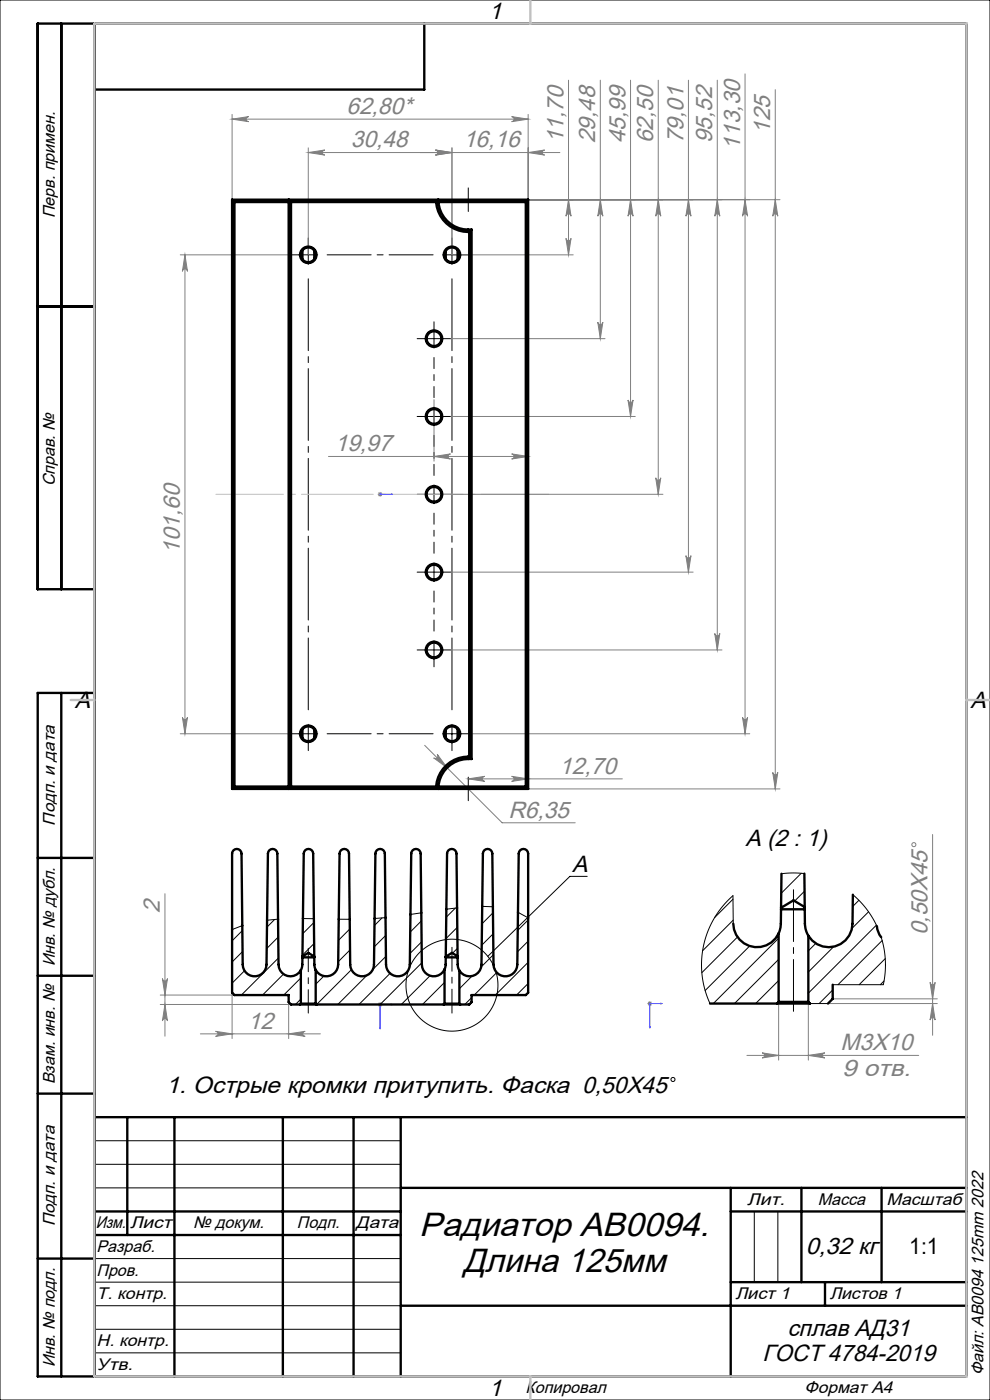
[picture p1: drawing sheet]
<svg xmlns="http://www.w3.org/2000/svg" width="210mm" height="297mm" viewBox="0 0 210 297" stroke-linecap="round" stroke-linejoin="round" font-family="sans-serif">
<g fill="none" stroke="#808080" stroke-width=".21">
<path d="M120.6 17v37.1M127.3 17v54.8M133.8 17v71.4M139.6 17v87.9M146 17v104.4M152.2 17v120.9M158 15.7v140M164.5 19v148.4M49.2 24.3v18.1M49.2 25.3h62.8M49.2 25.3l3.5-.6a.54 .54 0 0 0-.5 .6 .54 .54 0 0 0 .5 .5zM65.4 31.4v22.7"/>
<path d="M65.4 32.4l3.5-.6a.54 .54 0 0 0-.5 .6 .54 .54 0 0 0 .5 .5zM92.4 31.8l3.5 .6-3.5 .5a.54 .54 0 0 0 .5-.5 .54 .54 0 0 0-.5-.6zM95.9 31.4v22.7h25.7M108.5 24.7l3.5 .6-3.5 .5a.54 .54 0 0 0 .5-.5 .54 .54 0 0 0-.5-.6zM112 32.4l3.5-.6a.54 .54 0 0 0-.5 .6 .54 .54 0 0 0 .5 .5zM112 24.3v18.1M118.8 32.4h-53.4M38.2 54.1h23.6M39.2 54.1v101.6M39.2 54.1l.6 3.5a.54 .54 0 0 0-.6-.5 .54 .54 0 0 0-.5 .5zM93 42.4h72.5M120.1 50.6a.54 .54 0 0 0 .5 .5 .54 .54 0 0 0 .5-.5l-.5 3.5z"/>
<path d="M120.6 42.4l.5 3.5a.54 .54 0 0 0-.5-.5 .54 .54 0 0 0-.5 .5zM127.3 42.4l.6 3.5a.54 .54 0 0 0-.6-.5 .54 .54 0 0 0-.5 .5zM133.8 42.4l.5 3.5a.54 .54 0 0 0-.5-.5 .54 .54 0 0 0-.6 .5zM139.6 42.4l.6 3.5a.54 .54 0 0 0-.6-.5 .54 .54 0 0 0-.5 .5zM146 42.4l.6 3.5a.54 .54 0 0 0-.6-.5 .54 .54 0 0 0-.5 .5zM152.2 42.4l.5 3.5a.54 .54 0 0 0-.5-.5 .54 .54 0 0 0-.6 .5zM158 42.4l.6 3.5a.54 .54 0 0 0-.6-.5 .54 .54 0 0 0-.5 .5zM164.5 42.4l.5 3.5a.54 .54 0 0 0-.5-.5 .54 .54 0 0 0-.6 .5zM95.6 71.8h32.7M126.8 68.3a.54 .54 0 0 0 .5 .6 .54 .54 0 0 0 .6-.6l-.6 3.5zM69.7 96.8h42.3M92.1 84.8v13"/>
<path d="M92.1 96.8l3.5-.5a.54 .54 0 0 0-.5 .5 .54 .54 0 0 0 .5 .6zM95.6 88.4h39.2M108.5 96.3l3.5 .5-3.5 .6a.54 .54 0 0 0 .5-.6 .54 .54 0 0 0-.5-.5zM133.2 84.9a.54 .54 0 0 0 .6 .5 .54 .54 0 0 0 .5-.5l-.5 3.5zM80.1 104.9h1M80.3 104.5l.7 .7M80.6 104.4v1M81 104.5l-.7 .7M95.6 104.9h45M139.1 101.4a.54 .54 0 0 0 .5 .5 .54 .54 0 0 0 .6-.5l-.6 3.5zM145.5 117.9a.54 .54 0 0 0 .5 .5 .54 .54 0 0 0 .6-.5l-.6 3.5zM95.6 121.4h51.4"/>
<path d="M95.6 137.9h57.6M151.6 134.4a.54 .54 0 0 0 .6 .5 .54 .54 0 0 0 .5-.5l-.5 3.5zM38.2 155.7h23.6M38.7 152.2a.54 .54 0 0 0 .5 .5 .54 .54 0 0 0 .6-.5l-.6 3.5zM90.1 158.1l16.4 16.4h15.5M99.5 155.7h59.5M157.5 152.2a.54 .54 0 0 0 .5 .5 .54 .54 0 0 0 .6-.5l-.6 3.5zM92 160.8a.54 .54 0 0 0 .7 0 .54 .54 0 0 0 0-.8l2.1 2.9zM93 167.4h72.5M99.3 165.2l3.5-.5a.54 .54 0 0 0-.5 .5 .54 .54 0 0 0 .5 .6zM99.3 165.2h32.7M108.5 164.7l3.5 .5-3.5 .6a.54 .54 0 0 0 .5-.6 .54 .54 0 0 0-.5-.5z"/>
<path d="M163.9 163.9a.54 .54 0 0 0 .6 .5 .54 .54 0 0 0 .5-.5l-.5 3.5zM197.8 177v42.6M35 189.6v30.2M34 213.1h33.1M34 211.1h15.7M34.5 207.6a.54 .54 0 0 0 .5 .5 .54 .54 0 0 0 .5-.5l-.5 3.5zM35 213.1l.5 3.5a.54 .54 0 0 0-.5-.5 .54 .54 0 0 0-.5 .5zM42.5 219.3h25.5M45.7 218.8l3.5 .5-3.5 .6a.54 .54 0 0 0 .5-.6 .54 .54 0 0 0-.5-.5zM49.2 210.6v9.7M61.2 219.3l3.5-.5a.54 .54 0 0 0-.5 .5 .54 .54 0 0 0 .5 .6zM61.2 212.6v7.7"/>
<path d="M80.1 213.1h1M80.3 212.7l.7 .7M80.6 212.6v1M81 212.7l-.7 .7M137.3 212.9h1M137.5 212.5l.7 .8M137.8 212.4v1M138.2 212.5l-.7 .8M165.2 212.6v12.3M171.5 212.6v12.3M175.6 212.9h23.2M176.6 211.9h22.2"/>
<path d="M197.3 208.4a.54 .54 0 0 0 .5 .5 .54 .54 0 0 0 .6-.5l-.6 3.5zM197.8 212.9l.6 3.5a.54 .54 0 0 0-.6-.5 .54 .54 0 0 0-.5 .5zM158.4 223.9h36.5M161.7 223.4l3.5 .5-3.5 .5a.54 .54 0 0 0 .5-.5 .54 .54 0 0 0-.5-.5zM171.5 223.9l3.5-.5a.54 .54 0 0 0-.5 .5 .54 .54 0 0 0 .5 .5z"/>
<circle cx="193.8" cy="179.2" r=".43"/>
</g>
<g fill="none" stroke="#000" stroke-width=".21">
<path d="M0 0h210v297h-210zM99.3 39.9v5M96.8 42.4h5M93.9 155.7h4M95.9 153.7v4M96.8 167.4h5M99.3 164.9v5M124.6 185.9h-3.7l-17.4 17M20 242h65M20 247h65M20 252h65M160 257v15"/>
<path d="M165 257v15M20 267h65M20 272h65M20 277h65M20 282h65M20 287h65"/>
<circle cx="95.9" cy="209" r="9.8"/>
<circle cx="142.8" cy="229" r=".43"/>
</g>
<path d="M80.6 104.9h.1zM80.6 104.9h.1M80.6 104.9h2.6M83 104.9h.2zM80.6 218h.1l-.1 .3zM83 213l.2 .1-.2 .1zM83.2 213.1h-2.6v5.2M137.8 217.8h.1l-.1 .3zM140.2 212.8l.2 .1-.2 .1zM140.4 212.9h-2.6v5.2" fill="none" stroke="#00f" stroke-width=".21"/>
<g fill="none" stroke="#000" stroke-width=".21" stroke-dasharray="15.2 1.3 1.3 1.3">
<path d="M63.4 54.1h-1.6M65.4 54.1v-2M65.4 54.1h-2M65.4 54.1v2M65.4 54.1h2M65.4 52.1v-1.6M95.9 54.1v-2M95.9 54.1h-2M95.9 54.1v2M95.9 54.1h2M95.9 52.1v-1.6M97.9 54.1h1.5"/>
<path d="M90.1 71.8h-1.6M92.1 71.8v-2M92.1 71.8h-2M92.1 71.8v2M92.1 71.8h2M92.1 69.8v-1.5M94.1 71.8h1.5M90.1 88.4h-1.6M92.1 88.4v-2M92.1 88.4h-2M92.1 88.4v2M92.1 88.4h2"/>
<path d="M94.1 88.4h1.5M90.1 104.9h-1.6M92.1 104.9v-2M92.1 104.9h-2M92.1 104.9v2M92.1 104.9h2M94.1 104.9h1.5M90.1 137.9h-1.6M90.1 121.4h-1.6M92.1 137.9v-2M92.1 137.9h-2M92.1 137.9v2"/>
<path d="M92.1 137.9h2M92.1 139.9v1.6M92.1 121.4v-2M92.1 121.4h-2M92.1 121.4v2M92.1 121.4h2M94.1 137.9h1.5M94.1 121.4h1.5M63.4 155.7h-1.6M65.4 155.7v-2M65.4 155.7h-2M65.4 155.7v2"/>
<path d="M65.4 155.7h2M65.4 157.7v1.5M95.9 157.7v1.5M97.9 155.7h1.5"/>
</g>
<path d="M69.4 54.1h22.5M69.4 155.7h22.5" fill="none" stroke="#000" stroke-width=".21" stroke-dasharray="15.2 1.3 1.3 1.3" stroke-dashoffset="5.9"/>
<path d="M65.4 151.7v-93.6M95.9 151.7v-93.6" fill="none" stroke="#000" stroke-width=".21" stroke-dasharray="15.2 1.3 1.3 1.3" stroke-dashoffset="-1.1"/>
<path d="M92.1 84.4v-8.6M92.1 117.4v-8.5M92.1 100.9v-8.5M92.1 133.9v-8.5" fill="none" stroke="#000" stroke-width=".21" stroke-dasharray="15.2 1.3 1.3 1.3" stroke-dashoffset="12.9"/>
<path d="M65.4 201.2v13.7" fill="none" stroke="#000" stroke-width=".21" stroke-dasharray="15.2 1.3 1.3 1.3" stroke-dashoffset="10.3"/>
<path d="M95.9 201v13.9" fill="none" stroke="#000" stroke-width=".21" stroke-dasharray="15.2 1.3 1.3 1.3" stroke-dashoffset="10.2"/>
<path d="M168.3 188.7v25.8" fill="none" stroke="#000" stroke-width=".21" stroke-dasharray="15.2 1.3 1.3 1.3" stroke-dashoffset="4.2"/>
<g fill="none" stroke="#000" stroke-width=".5">
<path d="M13 5v120M20 5v287M90 5v14h-70M8 65h12M20 125h-12v-120h197v287h-197v-145h12M13 147v145M8 182h12M8 207h12M8 232h12M20 237h185M27 237v25M37 237v55"/>
<path d="M60 237v55M75 237v55M85 237v55M20 257h65M85 252h120M155 252v40M155 257h50M170 252v20M187 252v20M8 267h12M20 262h65M85 277h120"/>
<path d="M155 272h50M175 272v5"/>
</g>
<path d="M45.8 104.9h70.6" fill="none" stroke="#c0c0c0" stroke-width=".21" stroke-dasharray="15.2 1.3 1.3 1.3" stroke-dashoffset=".9"/>
<path d="M112.5 0v5M20 5h185v287h-185zM15 148.5h5M205 148.5h5M112.5 292v5" fill="none" stroke="#c0c0c0" stroke-width=".5"/>
<g fill="#00f">
<path d="M83 104.9h.2zM80.6 104.9h.1z"/>
<path d="M83 213v.2l.2-.1zM80.6 218v.3l.1-.3zM140.2 212.8v.2l.2-.1zM137.8 217.8v.3l.1-.3z"/>
</g>
<g fill="#808080">
<path d="M108.5 164.7l3.5 .5-3.5 .6a.54 .54 0 0 0 .5-.6 .54 .54 0 0 0-.5-.5zM99.3 165.2l3.5-.5a.54 .54 0 0 0-.5 .5 .54 .54 0 0 0 .5 .6z"/>
<path d="M49.2 25.3l3.5-.6a.54 .54 0 0 0-.5 .6 .54 .54 0 0 0 .5 .5zM108.5 24.7l3.5 .6-3.5 .5a.54 .54 0 0 0 .5-.5 .54 .54 0 0 0-.5-.6zM92.4 31.8l3.5 .6-3.5 .5a.54 .54 0 0 0 .5-.5 .54 .54 0 0 0-.5-.6zM112 32.4l3.5-.6a.54 .54 0 0 0-.5 .6 .54 .54 0 0 0 .5 .5zM92 160.8l2.8 2.1-2.1-2.9a.54 .54 0 0 1 0 .8 .54 .54 0 0 1-.7 0zM92.1 96.8l3.5-.5a.54 .54 0 0 0-.5 .5 .54 .54 0 0 0 .5 .6zM108.5 96.3l3.5 .5-3.5 .6a.54 .54 0 0 0 .5-.6 .54 .54 0 0 0-.5-.5zM161.7 223.4l3.5 .5-3.5 .5a.54 .54 0 0 0 .5-.5 .54 .54 0 0 0-.5-.5zM171.5 223.9l3.5-.5a.54 .54 0 0 0-.5 .5 .54 .54 0 0 0 .5 .5z"/>
<path d="M45.7 218.8l3.5 .5-3.5 .6a.54 .54 0 0 0 .5-.6 .54 .54 0 0 0-.5-.5zM61.2 219.3l3.5-.5a.54 .54 0 0 0-.5 .5 .54 .54 0 0 0 .5 .6z"/>
<path d="M65.4 32.4l3.5-.6a.54 .54 0 0 0-.5 .6 .54 .54 0 0 0 .5 .5zM92.4 31.8l3.5 .6-3.5 .5a.54 .54 0 0 0 .5-.5 .54 .54 0 0 0-.5-.6z"/>
<path d="M126.8 68.3a.54 .54 0 0 0 .5 .6 .54 .54 0 0 0 .6-.6l-.6 3.5zM127.3 42.4l.6 3.5a.54 .54 0 0 0-.6-.5 .54 .54 0 0 0-.5 .5zM133.2 84.9a.54 .54 0 0 0 .6 .5 .54 .54 0 0 0 .5-.5l-.5 3.5zM133.8 42.4l.5 3.5a.54 .54 0 0 0-.5-.5 .54 .54 0 0 0-.6 .5zM157.5 152.2a.54 .54 0 0 0 .5 .5 .54 .54 0 0 0 .6-.5l-.6 3.5zM158 42.4l.6 3.5a.54 .54 0 0 0-.6-.5 .54 .54 0 0 0-.5 .5zM35 213.1l.5 3.5a.54 .54 0 0 0-.5-.5 .54 .54 0 0 0-.5 .5zM34.5 207.6a.54 .54 0 0 0 .5 .5 .54 .54 0 0 0 .5-.5l-.5 3.5z"/>
<path d="M164.5 42.4l.5 3.5a.54 .54 0 0 0-.5-.5 .54 .54 0 0 0-.6 .5zM163.9 163.9a.54 .54 0 0 0 .6 .5 .54 .54 0 0 0 .5-.5l-.5 3.5zM120.6 42.4l.5 3.5a.54 .54 0 0 0-.5-.5 .54 .54 0 0 0-.5 .5zM120.1 50.6a.54 .54 0 0 0 .5 .5 .54 .54 0 0 0 .5-.5l-.5 3.5zM139.6 42.4l.6 3.5a.54 .54 0 0 0-.6-.5 .54 .54 0 0 0-.5 .5zM139.1 101.4a.54 .54 0 0 0 .5 .5 .54 .54 0 0 0 .6-.5l-.6 3.5zM146 42.4l.6 3.5a.54 .54 0 0 0-.6-.5 .54 .54 0 0 0-.5 .5zM145.5 117.9a.54 .54 0 0 0 .5 .5 .54 .54 0 0 0 .6-.5l-.6 3.5zM152.2 42.4l.5 3.5a.54 .54 0 0 0-.5-.5 .54 .54 0 0 0-.6 .5zM151.6 134.4a.54 .54 0 0 0 .6 .5 .54 .54 0 0 0 .5-.5l-.5 3.5zM39.2 54.1l.6 3.5a.54 .54 0 0 0-.6-.5 .54 .54 0 0 0-.5 .5zM38.7 152.2a.54 .54 0 0 0 .5 .5 .54 .54 0 0 0 .6-.5l-.6 3.5zM197.3 208.4a.54 .54 0 0 0 .5 .5 .54 .54 0 0 0 .6-.5l-.6 3.5zM197.8 212.9l.6 3.5a.54 .54 0 0 0-.6-.5 .54 .54 0 0 0-.5 .5z"/>
</g>
<g fill="none" stroke="#000" stroke-width=".5">
<path d="M49.2 42.4h62.8M49.2 42.4l.5 .5M49.2 42.4v125M49.7 42.9h11.5M49.7 42.9v124M61.7 42.9h30.8M61.7 42.9v124M61.7 42.9l-.5-.5v125l.5-.5M64.2 53.1v1.9M66.7 53.1v1.9M92.5 42.9a6.9 6.9 0 0 0 6.8 6.3M92.5 42.9l.5-.5a6.3 6.3 0 0 0 6.3 6.3"/>
<path d="M93 42.9h18.5M94.6 53.2v1.7M97.1 53v2.1M99.3 49.2h.2M99.3 48.7v.5M99.3 48.7h.7M99.5 49.2v111.3M100 48.7l-.5 .5M100 48.7v112.3M111.5 42.9v124M112 42.4l-.5 .5M112 42.4v125"/>
<path d="M64.2 154.7v1.9M66.7 154.7v1.9M94.6 154.8v1.7M97.1 154.6v2.1M49.2 167.4h62.8M49.7 166.9h11.5M49.7 166.9l-.5 .5M61.7 166.9h30.8M93 166.9h18.5M99.3 160.5a6.9 6.9 0 0 0-6.8 6.4M99.3 161a6.3 6.3 0 0 0-6.3 6.4l-.5-.5M99.3 160.5h.2"/>
<path d="M99.3 160.5v.5M99.3 161h.7M99.5 160.5l.5 .5M111.5 166.9l.5 .5M155.5 196a5 5 0 0 0 4 4.8 5 5 0 0 0 5.7-2.8M165.2 198v14.5M165.7 192.9h5M165.8 185.4l-.2 10.6-.4 2M170.6 185.3l.1 7.1M170.7 192.4v.5M170.7 192.4l-2.4-1.4-2.6 1.6M170.7 192.9v3.3l.3 1.4 .5 .9"/>
<path d="M171.5 198.5v14M180.9 189.8l-.1 6.2a5 5 0 0 1-3.7 4.8 5 5 0 0 1-5.6-2.3M186 196.5l.1 .6 .8 1.7M63.6 213.1h3.5M63.8 205.8a2.52 2.52 0 0 1-2.8 1.2 2.52 2.52 0 0 1-1.9-2.4l-.3-23.5a1 1 0 0 0-1-1 1 1 0 0 0-1 1l-.3 23.5a2.52 2.52 0 0 1-2.5 2.5 2.52 2.52 0 0 1-2.5-2.5l-.3-23.5a1 1 0 0 0-1-1 1 1 0 0 0-1 1v29.5l.5 .5h11.5v1.5l.5 .5h1.9M63.8 212.9h3.2M63.8 205.8v7.1M63.8 212.9l-.2 .2M64.2 203.1a4.6 4.6 0 0 1-.3 2.6l-.1 .1M64.2 203.1h2.5M64.2 202.9l.2-21.8a1 1 0 0 1 1-1 1 1 0 0 1 1 1l.3 21.8M64.2 202.9v.2"/>
<path d="M64.2 202.9l1.2-.8 1.3 .8M66.7 202.9v.2M66.7 203.1a4.8 4.8 0 0 0 .2 2.5l.1 .2M67 205.8v7.1M67 212.9l.1 .2M67.1 213.1h27M94.1 213.1h3.5M94.3 205.7a2.52 2.52 0 0 1-2.8 1.4 2.52 2.52 0 0 1-2-2.5l-.3-23.5a1 1 0 0 0-1-1 1 1 0 0 0-1 1l-.3 23.5a2.52 2.52 0 0 1-2.5 2.5 2.52 2.52 0 0 1-2.5-2.5l-.3-23.5a1 1 0 0 0-1-1 1 1 0 0 0-1 1l-.3 23.5a2.52 2.52 0 0 1-2.5 2.5 2.52 2.52 0 0 1-2.5-2.5l-.3-23.5a1 1 0 0 0-1-1 1 1 0 0 0-1 1l-.3 23.5a2.52 2.52 0 0 1-1.9 2.5 2.52 2.52 0 0 1-2.8-1.3M94.3 212.9h3.1M94.3 205.7v7.2M94.3 212.9l-.2 .2M94.6 203.1h2.5"/>
<path d="M97.1 202.9l-.3-21.8a1 1 0 0 0-1-1 1 1 0 0 0-1 1l-.3 23.5-.2 1.1M97.1 202.9v.2M97.1 202.9l-1.2-.8-1.3 .8M97.1 203.1v1.6l.3 1.2M97.4 205.9a2.52 2.52 0 0 0 2.9 1.1 2.52 2.52 0 0 0 1.8-2.4l.3-23.5a1 1 0 0 1 1-1 1 1 0 0 1 1 1l.3 23.5a2.52 2.52 0 0 0 2.5 2.5 2.52 2.52 0 0 0 2.5-2.5l.3-23.5a1 1 0 0 1 1-1 1 1 0 0 1 1 1v29.5l-.5 .5h-11.5v1.5l-.5 .5h-1.9M97.4 205.9v7M97.4 212.9l.2 .2M150.6 212.9h14.2M165.2 212.5h6.3M165.2 212.5l-.4 .4M171.5 212.5l.3 .4h-7M176.6 208.9v3l-1 1"/>
<circle cx="65.4" cy="54.1" r="1.58"/>
<circle cx="65.4" cy="54.1" r="1.75"/>
<circle cx="95.9" cy="54.1" r="1.58"/>
<circle cx="95.9" cy="54.1" r="1.75"/>
<circle cx="92.1" cy="71.8" r="1.58"/>
<circle cx="92.1" cy="71.8" r="1.75"/>
<circle cx="92.1" cy="88.4" r="1.58"/>
<circle cx="92.1" cy="88.4" r="1.75"/>
<circle cx="92.1" cy="104.9" r="1.58"/>
<circle cx="92.1" cy="104.9" r="1.75"/>
<circle cx="92.1" cy="121.4" r="1.58"/>
<circle cx="92.1" cy="137.9" r="1.58"/>
<circle cx="92.1" cy="137.9" r="1.75"/>
<circle cx="92.1" cy="121.4" r="1.75"/>
<circle cx="65.4" cy="155.7" r="1.58"/>
<circle cx="65.4" cy="155.7" r="1.75"/>
<circle cx="95.9" cy="155.7" r="1.58"/>
<circle cx="95.9" cy="155.7" r="1.75"/>
</g>
<g fill="none" stroke="#000" stroke-width=".21">
<path d="M51.4 196.4l-2.2 .8M51.4 197.4l-2.2 2.2M58.3 195l-1.7 1.7M59 195l-2.3 .2M59 198.8l-2.4 2.4M64.3 194.9h2.3M66.6 195.7l-2.4 2.4M71.9 195h2.3M74.2 197.1l-2.4 2.4M81 194.7l-1.6 1.6M81.8 194.7l-2.3 .2M81.8 198.4l-2.4 2.5"/>
<path d="M89.4 193.7l-2.3 .3M89.4 195.4l-2.4 2.3M89.4 199.8l-2.4 2.5M96.6 192.6l-1.9 2M97 192.6l-2.3 .3M97 196.7l-2.4 2.4M102.3 192.3l2.3 .1M104.6 193.7l-2.4 2.3M104.6 198.1l-2.4 2.4M109.9 193.5l2.1 1.2M112 195.2l-2.2 2.2M112 199.7l-2.2 2.2"/>
<path d="M155.5 190.8l-3.9 3.8M155.5 195.2l-6.5 6.5M155.5 196v-6l-2.2 2.2-1.8 2.6-1.4 2.9-.9 3-.4 3 .1 3.1 .6 3.1 1.1 3M156.4 198.8l-7.5 7.5M165.2 199l-13.9 13.9M170 185.3l-4.3 4.2M170.6 185.3l-2.4-.1-2.4 .2M170.7 189l-2.1 2.2M180.9 189.8l1.5 1.4 1.4 1.6 1.2 1.8 1 1.9M182.2 191l-1.3 1.3M184.2 193.4l-3.5 3.5M185.9 196.3l-14.4 14.4"/>
<path d="M186.9 198.8l.6 2.5 .3 2.5v2.6l-.4 2.5h-10.8M187.1 199.5l-9.3 9.4M51.5 201.9l-2.3 2.2M51.9 205.9l-2.7 2.7M59.1 203.2l-7.9 7.9M60.1 206.6l-4.4 4.5M63.8 207.5l-3.6 3.6M63.8 212l-1.1 1.1M66.6 200.2l-2.4 2.4M68.7 207.1l-1.7 1.7M74.3 201.5l-2.6 2.5M74.5 205.7l-7.3 7.4"/>
<path d="M77.9 206.9l-6.2 6.2M81.9 202.9l-2.8 2.7M82.7 206.5l-6.6 6.6M89.5 204.2l-8.9 8.9M91.2 207l-6.1 6.1M94.3 208.4l-4.7 4.7M94.3 212.9l-.2 .2M97 201.2l-1 1M100 211.7l-1.4 1.4M100.1 207.1l-2.7 2.7M104.7 202.5l-2.6 2.6M105.4 206.3l-4.8 4.8"/>
<path d="M112 204.1l-6.9 7M112 208.6l-2.4 2.5M159 200.7l-9.4 9.4M165.2 208l-4.9 4.9M165.2 212.5l-.4 .4M165.2 203.5l-9.4 9.4M171.8 212.9h3.8M173 200.1l-1.5 1.6M176.6 210l-2.8 2.9M176.8 200.8l-5.3 5.4M187.5 208.1l-.8 .8M187.8 203.4l-5.6 5.5"/>
</g>
<g font-size="7.1">
<text x="88.9" y="262.3">Радиатор АВ0094.</text>
<text x="98.2" y="269.8">Длина 125мм</text>
</g>
<g font-size="5">
<text x="103.7" y="4.1">1</text>
<text x="15.9" y="150.1">A</text>
<text x="205.9" y="150.1">A</text>
<text x="158.2" y="179.5">A (2 : 1)</text>
<text x="121.4" y="184.9">A</text>
<text x="35.1" y="231.9">1. Острые кромки притупить. Фаска 0,50X45</text>
<text x="170.9" y="266">0,32 кг</text>
<text x="167" y="283.4">сплав АД31</text>
<text x="161.7" y="288.7">ГОСТ 4784-2019</text>
<text x="103.7" y="296.1">1</text>
</g>
<g font-size="5" fill="#808080">
<text x="73.5" y="24.2">62,80*</text>
<text x="163.4" y="28.4" transform="rotate(-90 163.4 28.4)">125</text>
<text x="74.4" y="31.3">30,48</text>
<text x="98.2" y="31.3">16,16</text>
<text x="119.5" y="30.4" transform="rotate(-90 119.5 30.4)">11,70</text>
<text x="126.3" y="30.4" transform="rotate(-90 126.3 30.4)">29,48</text>
<text x="132.7" y="30.4" transform="rotate(-90 132.7 30.4)">45,99</text>
<text x="138.6" y="30.4" transform="rotate(-90 138.6 30.4)">62,50</text>
<text x="145" y="30.4" transform="rotate(-90 145 30.4)">79,01</text>
<text x="151.1" y="30.4" transform="rotate(-90 151.1 30.4)">95,52</text>
<text x="157" y="31.7" transform="rotate(-90 157 31.7)">113,30</text>
<text x="71" y="95.8">19,97</text>
<text x="38.2" y="117.5" transform="rotate(-90 38.2 117.5)">101,60</text>
<text x="118.6" y="164.2">12,70</text>
<text x="107.9" y="173.5">R6,35</text>
<text x="33.9" y="193.6" transform="rotate(-90 33.9 193.6)">2</text>
<text x="196.7" y="198.4" transform="rotate(-90 196.7 198.4)">0,50X45</text>
<text x="52.6" y="218.2">12</text>
<text x="178.3" y="222.8">M3X10</text>
<text x="178.7" y="228.2">9 отв.</text>
</g>
<text font-size="4.8" x="192.9" y="266">1:1</text>
<g font-size="3.6">
<text x="11.6" y="46.3" transform="rotate(-90 11.6 46.3)">Перв. примен.</text>
<text x="11.6" y="103.2" transform="rotate(-90 11.6 103.2)">Справ. №</text>
<text x="11.6" y="175.1" transform="rotate(-90 11.6 175.1)">Подп. и дата</text>
<text x="11.6" y="205" transform="rotate(-90 11.6 205)">Инв. № дубл.</text>
<text x="11.6" y="230" transform="rotate(-90 11.6 230)">Взам. инв. №</text>
<text x="158.5" y="255.6">Лит.</text>
<text x="173.5" y="255.6">Масса</text>
<text x="188.1" y="255.6">Масштаб</text>
<text x="11.6" y="260.1" transform="rotate(-90 11.6 260.1)">Подп. и дата</text>
<text x="20.3" y="260.6">Изм.</text>
<text x="27.6" y="260.6">Лист</text>
<text x="41" y="260.6">№ докум.</text>
<text x="63" y="260.6">Подп.</text>
<text x="75.5" y="260.6">Дата</text>
<text x="20.5" y="265.6">Разраб.</text>
<text x="20.5" y="275.6">Т. контр.</text>
<text x="20.5" y="270.6">Пров.</text>
<text x="156" y="275.6">Лист 1</text>
<text x="176" y="275.6">Листов 1</text>
<text x="20.5" y="285.6">Н. контр.</text>
<text x="11.6" y="290" transform="rotate(-90 11.6 290)">Инв. № подл.</text>
<text x="20.5" y="290.6">Утв.</text>
<text x="208.6" y="291.8" transform="rotate(-90 208.6 291.8)">Файл: AB0094 125mm 2022</text>
<text x="111.5" y="295.6">Копировал</text>
<text x="170.7" y="295.6">Формат А4</text>
</g>
</svg>
